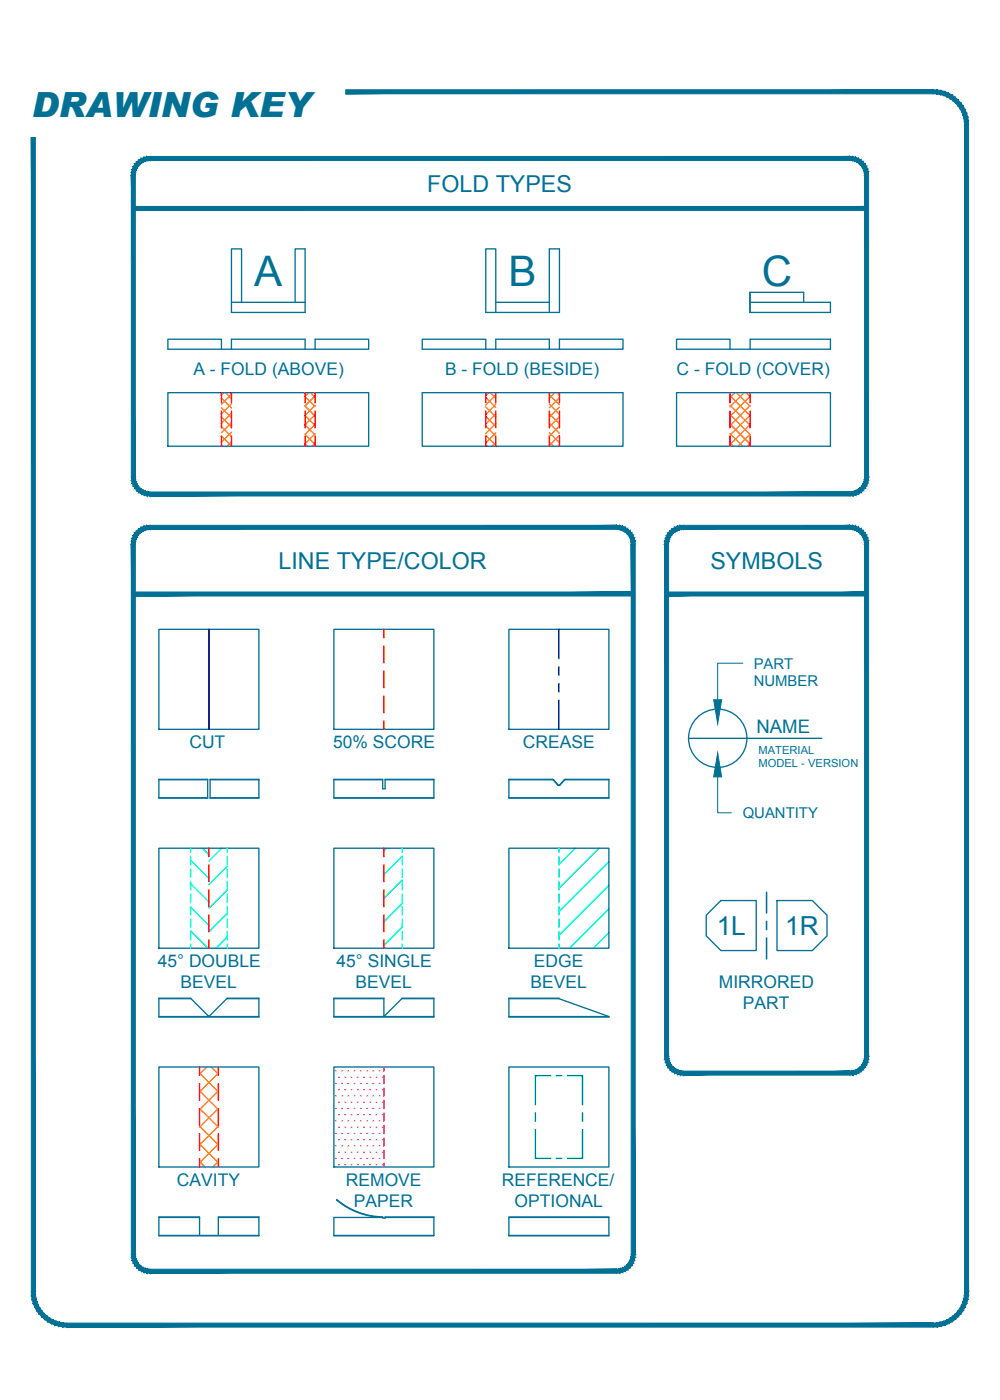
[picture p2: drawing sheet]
<svg xmlns="http://www.w3.org/2000/svg" width="190mm" height="267mm" viewBox="0 0 190 267" stroke-linecap="round" stroke-linejoin="round" font-family="sans-serif">
<!-- layer: 23 NOTES -->
<g fill="#007095" stroke="#007095" stroke-width=".19">
<path d="M6 26.2l.7 219.9v-219.9zM6 26.2l.7 219.9h-.7z"/>
<path d="M6 246.1h.7l-.7 .7zM6.7 246.1l-.7 .7 .8-.1zM6 246.8l.8-.1-.7 .9zM6.8 246.7l-.7 .9 .8-.2zM6.1 247.6l.8-.2-.6 .9zM6.9 247.4l-.6 .9 .7-.2zM6.3 248.3l.7-.2-.4 .9zM7 248.1l-.4 .9 .7-.3zM6.6 249l.7-.3-.3 1zM7.3 248.7l-.3 1 .6-.4zM7 249.7l.6-.4-.2 1zM7.6 249.3l-.2 1 .6-.5zM7.4 250.3l.6-.5-.1 1zM8 249.8l-.1 1 .6-.5zM7.9 250.8l.6-.5v1zM8.5 250.3v1l.5-.6zM9 250.7l.1 1.1-.6-.5zM9 250.7l.1 1.1 .4-.7zM9.5 251.1l.3 1-.7-.3zM9.5 251.1l.3 1 .3-.6zM10.1 251.5l.4 .9-.7-.3zM10.1 251.5l.4 .9 .2-.7zM10.7 251.7l.5 .9-.7-.2zM10.7 251.7l.5 .9 .2-.7zM11.4 251.9l.5 .9-.7-.2zM11.4 251.9l.5 .9 .1-.8zM12 252l.7 .8h-.8zM12 252l.7 .8v-.7z"/>
<path d="M12.7 252.1v.7l165.1-.7zM12.7 252.8l165.1-.7v.7z"/>
<path d="M177.8 252.1l.7 .7h-.7zM177.8 252.1l.7 .7v-.8zM178.5 252l.8 .6-.8 .2zM178.5 252l.8 .6-.2-.7zM179.1 251.9l.9 .5-.7 .2zM179.1 251.9l.9 .5-.2-.7zM179.8 251.7l.9 .4-.7 .3zM179.8 251.7l.9 .4-.3-.6zM180.4 251.5l1 .3-.7 .3zM180.4 251.5l1 .3-.4-.7zM181 251.1l1 .2-.6 .5zM181 251.1l1 .2-.5-.6zM181.5 250.7l1 .1-.5 .5zM181.5 250.7l1 .1-.5-.5zM182 250.3h1l-.5 .5zM182.5 249.8l-.5 .5h1zM182.5 249.8l1-.1-.5 .6zM182.8 249.3l-.3 .5 1-.1zM182.8 249.3l1.1-.3-.4 .7zM183.2 248.7l-.4 .6 1.1-.3zM183.2 248.7l.9-.4-.2 .7zM183.4 248.1l-.2 .6 .9-.4zM183.4 248.1l1-.5-.3 .7zM183.6 247.4l-.2 .7 1-.5zM183.6 247.4l.9-.6-.1 .8zM183.7 246.7l-.1 .7 .9-.6zM183.7 246.7l.8-.6v.7zM183.7 246.1v.6l.8-.6z"/>
<path d="M183.7 23.8v222.3h.8zM183.7 23.8h.8v222.3z"/>
<path d="M184.5 23.1v.7h-.8zM183.7 23.2v.6l.8-.7zM184.4 22.3l.1 .8-.8 .1zM183.6 22.5l.1 .7 .7-.9zM184.1 21.6l.3 .7-.8 .2zM183.4 21.8l.2 .7 .5-.9zM183.9 20.9l.2 .7-.7 .2zM183.2 21.2l.2 .6 .5-.9zM183.5 20.2l.4 .7-.7 .3zM182.8 20.6l.4 .6 .3-1zM183 19.6l.5 .6-.7 .4zM182.5 20.1l.3 .5 .2-1zM182.5 19.1l.5 .5-.5 .5zM182 19.6l.5 .5v-1zM182 18.6l.5 .5-.5 .5zM182 18.6l-.5 .6 .5 .4zM181.4 18.1l.6 .5-.5 .6zM181.4 18.1l-.4 .7 .5 .4zM180.7 17.8l.7 .3-.4 .7zM180.7 17.8l-.3 .6 .6 .4zM180 17.5l.7 .3-.3 .6zM180 17.5l-.2 .7 .6 .2zM179.3 17.3l.7 .2-.2 .7zM179.3 17.3l-.2 .7 .7 .2zM178.5 17.1l.8 .2-.2 .7zM178.5 17.1v.8l.6 .1zM177.8 17.1h.7v.8zM177.8 17.1v.8h.7z"/>
<path d="M65.9 17.9h111.9v-.8zM65.9 17.1h111.9l-111.9 .8z"/>
<path d="M120.2 103.6l.8-.5v.5zM120.2 103.2v.4l.8-.5zM120.8 102.5l.2 .6-.8 .1zM120.1 102.8l.1 .4 .6-.7zM120.6 102l.2 .5-.7 .3zM120 102.4l.1 .4 .5-.8zM120.3 101.5l.3 .5-.6 .4zM119.7 102l.3 .4 .3-.9zM120 101.1l.3 .4-.6 .5zM120 101.1l-.6 .5 .3 .4zM119.5 100.8l.5 .3-.6 .5zM119.5 100.8l-.4 .6 .3 .2zM119.1 100.5l.4 .3-.4 .6zM119.1 100.5l-.4 .6 .4 .3zM118.6 100.2l.5 .3-.4 .6zM118.6 100.2l-.3 .8 .4 .1zM118 100.1l.6 .1-.3 .8zM118 100.1l-.1 .8 .4 .1zM117.5 100.1h.5l-.1 .8zM117.5 100.1v.7l.4 .1z"/>
<path d="M28.6 100.8h88.9v-.7zM28.6 100.1h88.9l-88.9 .7z"/>
<path d="M28 100.1h.6v.7zM28 100.1l.1 .8 .5-.1zM27.5 100.2l.5-.1 .1 .8zM27.5 100.2l.2 .8 .4-.1zM26.9 100.5l.6-.3 .2 .8zM26.9 100.5l.4 .6 .4-.1zM26.5 100.8l.4-.3 .4 .6zM26.5 100.8l.4 .6 .4-.3zM26.1 101.1l.4-.3 .4 .6zM26.1 101.1l.5 .5 .3-.2zM26.1 101.1l.5 .5-.9-.1zM25.7 101.5l.6 .5 .3-.4zM25.7 101.5l.6 .5h-.9zM25.4 102l.7 .4 .2-.4zM25.4 102l.7 .4-.9 .1zM25.2 102.5l.7 .3 .2-.4zM25.2 102.5l.7 .3-.8 .3zM25.1 103.1l.7 .1 .1-.4zM25.1 103.1l.7 .1-.8 .4zM25 103.6h.8v-.4z"/>
<path d="M25 103.6l.8 135.4v-135.4zM25 103.6l.8 135.4h-.8z"/>
<path d="M25 239h.8l-.7 .5zM25.1 239.5l.7-.1v-.4zM25.1 239.5l.7-.1-.6 .7zM25.8 239.4l-.6 .7 .7-.2zM25.2 240.1l.7-.2-.5 .7zM25.9 239.9l-.5 .7 .7-.3zM25.4 240.6l.7-.3-.4 .8zM26.1 240.3l-.4 .8 .6-.5zM25.7 241.1l.6-.5-.2 .9zM26.3 240.6l-.2 .9 .5-.5zM26.6 241l-.1 .9-.4-.4zM26.6 241l-.1 .9 .4-.6zM26.9 241.3v.9l-.4-.3zM26.9 241.3v.9l.4-.7zM27.3 241.5l.2 .9-.6-.2zM27.3 241.5l.2 .9 .2-.8zM27.7 241.6l.3 .9-.5-.1zM27.7 241.6l.3 .9 .1-.8zM28.1 241.7l.5 .8h-.6zM28.1 241.7l.5 .8v-.7z"/>
<path d="M28.6 241.8v.7l88.9-.7zM28.6 242.5l88.9-.7v.7z"/>
<path d="M117.5 241.8l.5 .7h-.5zM117.5 241.8l.5 .7-.1-.8zM117.9 241.7l.7 .7-.6 .1zM117.9 241.7l.7 .7-.3-.8zM118.3 241.6l.8 .6-.5 .2zM118.3 241.6l.8 .6-.4-.7zM118.7 241.5l.8 .4-.4 .3zM118.7 241.5l.8 .4-.4-.6zM119.1 241.3l.9 .2-.5 .4zM119.1 241.3l.9 .2-.6-.5zM119.4 241l.9 .1-.3 .4zM119.7 240.6l-.3 .4 .9 .1zM119.7 240.6h.9l-.3 .5zM120 240.3l-.3 .3h.9zM120 240.3l.8-.2-.2 .5zM120.1 239.9l-.1 .4 .8-.2zM120.1 239.9l.9-.4-.2 .6zM120.2 239.4l-.1 .5 .9-.4zM120.2 239.4l.8-.4v.5zM120.2 239v.4l.8-.4z"/>
<path d="M120.2 103.6v135.4h.8zM120.2 103.6h.8v135.4z"/>
<path d="M25.4 112.8v.7l95.2-.7zM25.4 113.5l95.2-.7v.7z"/>
<path d="M164.7 33.4l.7-.6 .1 .6zM164.7 32.9v.5l.7-.6zM165.3 32.3l.1 .5-.7 .1zM164.6 32.5l.1 .4 .6-.6zM165.1 31.7l.2 .6-.7 .2zM164.4 32.1l.2 .4 .5-.8zM164.8 31.3l.3 .4-.7 .4zM164.2 31.7l.2 .4 .4-.8zM164.4 30.8l.4 .5-.6 .4zM164.4 30.8l-.5 .6 .3 .3zM164 30.5l.4 .3-.5 .6zM164 30.5l-.4 .6 .3 .3zM163.5 30.2l.5 .3-.4 .6zM163.5 30.2l-.3 .7 .4 .2zM163 30l.5 .2-.3 .7zM163 30l-.2 .7 .4 .2zM162.5 29.8l.5 .2-.2 .7zM162.5 29.8l-.2 .8 .5 .1zM161.9 29.8h.6l-.2 .8zM161.9 29.8v.8h.4z"/>
<path d="M28.6 30.6h133.3v-.8zM28.6 29.8h133.3l-133.3 .8z"/>
<path d="M28 29.8h.6v.8zM28 29.8l.1 .8h.5zM27.5 30l.5-.2 .1 .8zM27.5 30l.2 .7 .4-.1zM26.9 30.2l.6-.2 .2 .7zM26.9 30.2l.4 .7 .4-.2zM26.5 30.5l.4-.3 .4 .7zM26.5 30.5l.4 .6 .4-.2zM26.1 30.8l.4-.3 .4 .6zM26.1 30.8l.5 .6 .3-.3zM26.1 30.8l.5 .6-.9-.1zM25.7 31.3l.6 .4 .3-.3zM25.7 31.3l.6 .4h-.9zM25.4 31.7l.7 .4 .2-.4zM25.4 31.7l.7 .4-.9 .2zM25.2 32.3l.7 .2 .2-.4zM25.2 32.3l.7 .2-.8 .3zM25.1 32.8l.7 .1 .1-.4zM25.1 32.8l.7 .1-.8 .5zM25 33.4h.8v-.5z"/>
<path d="M25 33.4l.8 57.5v-57.5zM25 33.4l.8 57.5h-.8z"/>
<path d="M25 90.9h.8l-.7 .6zM25.1 91.5l.7-.1v-.5zM25.1 91.5l.7-.1-.6 .6zM25.8 91.4l-.6 .6 .7-.2zM25.2 92l.7-.2-.5 .7zM25.9 91.8l-.5 .7 .7-.3zM25.4 92.5l.7-.3-.4 .8zM26.1 92.2l-.4 .8 .6-.4zM25.7 93l.6-.4-.2 .9zM26.3 92.6l-.2 .9 .5-.6zM26.6 92.9l-.1 .9-.4-.3zM26.6 92.9l-.1 .9 .4-.6zM26.9 93.2v.9l-.4-.3zM26.9 93.2v.9l.4-.7zM27.3 93.4l.2 .9-.6-.2zM27.3 93.4l.2 .9 .2-.7zM27.7 93.6l.3 .8-.5-.1zM27.7 93.6l.3 .8 .1-.7zM28.1 93.7l.5 .8-.6-.1zM28.1 93.7l.5 .8v-.8z"/>
<path d="M28.6 93.7v.8l133.3-.8zM28.6 94.5l133.3-.8v.8z"/>
<path d="M161.9 93.7l.6 .7-.6 .1zM161.9 93.7l.6 .7-.2-.7zM162.3 93.7l.7 .6-.5 .1zM162.3 93.7l.7 .6-.2-.7zM162.8 93.6l.7 .5-.5 .2zM162.8 93.6l.7 .5-.3-.7zM163.2 93.4l.8 .4-.5 .3zM163.2 93.4l.8 .4-.4-.6zM163.6 93.2l.8 .3-.4 .3zM163.6 93.2l.8 .3-.5-.6zM163.9 92.9l.9 .1-.4 .5zM164.2 92.6l-.3 .3 .9 .1zM164.2 92.6l.9-.1-.3 .5zM164.4 92.2l-.2 .4 .9-.1zM164.4 92.2l.9-.2-.2 .5zM164.6 91.8l-.2 .4 .9-.2zM164.6 91.8l.8-.3-.1 .5zM164.7 91.4l-.1 .4 .8-.3zM164.7 91.4l.8-.5-.1 .6zM164.7 90.9v.5l.8-.5z"/>
<path d="M164.7 33.4v57.5h.8zM164.7 33.4h.8v57.5z"/>
<path d="M25.4 39.3v.8l139.7-.8zM25.4 40.1l139.7-.8v.8z"/>
<path d="M164.7 103.6l.7-.5 .1 .5zM164.7 103.2v.4l.7-.5zM165.3 102.5l.1 .6-.7 .1zM164.6 102.8l.1 .4 .6-.7zM165.1 102l.2 .5-.7 .3zM164.4 102.4l.2 .4 .5-.8zM164.8 101.5l.3 .5-.7 .4zM164.2 102l.2 .4 .4-.9zM164.4 101.1l.4 .4-.6 .5zM164.4 101.1l-.5 .5 .3 .4zM164 100.8l.4 .3-.5 .5zM164 100.8l-.4 .6 .3 .2zM163.5 100.5l.5 .3-.4 .6zM163.5 100.5l-.3 .6 .4 .3zM163 100.2l.5 .3-.3 .6zM163 100.2l-.2 .8 .4 .1zM162.5 100.1l.5 .1-.2 .8zM162.5 100.1l-.2 .8 .5 .1zM161.9 100.1h.6l-.2 .8zM161.9 100.1v.7l.4 .1z"/>
<path d="M130.2 100.8h31.7v-.7zM130.2 100.1h31.7l-31.7 .7z"/>
<path d="M129.6 100.1h.6v.7zM129.6 100.1l.1 .8 .5-.1zM129.1 100.2l.5-.1 .1 .8zM129.1 100.2l.2 .8 .4-.1zM128.5 100.5l.6-.3 .2 .8zM128.5 100.5l.4 .6 .4-.1zM128.1 100.8l.4-.3 .4 .6zM128.1 100.8l.4 .6 .4-.3zM127.7 101.1l.4-.3 .4 .6zM127.7 101.1l.5 .5 .3-.2zM127.7 101.1l.5 .5-.9-.1zM127.3 101.5l.6 .5 .3-.4zM127.3 101.5l.6 .5h-.9zM127 102l.7 .4 .2-.4zM127 102l.7 .4-.9 .1zM126.8 102.5l.7 .3 .2-.4zM126.8 102.5l.7 .3-.8 .3zM126.7 103.1l.7 .1 .1-.4zM126.7 103.1l.7 .1-.8 .4zM126.6 103.6h.8v-.4z"/>
<path d="M126.6 103.6l.8 97.7v-97.7zM126.6 103.6l.8 97.7h-.8z"/>
<path d="M126.6 201.3h.8l-.7 .5zM126.7 201.8l.7-.1v-.4zM126.7 201.8l.7-.1-.6 .7zM127.4 201.7l-.6 .7 .7-.3zM126.8 202.4l.7-.3-.5 .8zM127.5 202.1l-.5 .8 .7-.4zM127 202.9l.7-.4-.4 .8zM127.7 202.5l-.4 .8 .6-.4zM127.3 203.3l.6-.4-.2 .9zM127.9 202.9l-.2 .9 .5-.6zM128.2 203.2l-.1 .9-.4-.3zM128.2 203.2l-.1 .9 .4-.6zM128.5 203.5v.9l-.4-.3zM128.5 203.5v.9l.4-.6zM128.9 203.8l.2 .8-.6-.2zM128.9 203.8l.2 .8 .2-.7zM129.3 203.9l.3 .9-.5-.2zM129.3 203.9l.3 .9 .1-.8zM129.7 204l.5 .8h-.6zM129.7 204l.5 .8v-.8z"/>
<path d="M130.2 204v.8l31.7-.8zM130.2 204.8l31.7-.8v.8z"/>
<path d="M161.9 204l.6 .8h-.6zM161.9 204l.6 .8-.2-.8zM162.3 204l.7 .6-.5 .2zM162.3 204l.7 .6-.2-.7zM162.8 203.9l.7 .5-.5 .2zM162.8 203.9l.7 .5-.3-.6zM163.2 203.8l.8 .3-.5 .3zM163.2 203.8l.8 .3-.4-.6zM163.6 203.5l.8 .3-.4 .3zM163.6 203.5l.8 .3-.5-.6zM163.9 203.2l.9 .1-.4 .5zM164.2 202.9l-.3 .3 .9 .1zM164.2 202.9h.9l-.3 .4zM164.4 202.5l-.2 .4h.9zM164.4 202.5l.9-.1-.2 .5zM164.6 202.1l-.2 .4 .9-.1zM164.6 202.1l.8-.3-.1 .6zM164.7 201.7l-.1 .4 .8-.3zM164.7 201.7l.8-.4-.1 .5zM164.7 201.3v.4l.8-.4z"/>
<path d="M164.7 103.6v97.7h.8zM164.7 103.6h.8v97.7z"/>
<path d="M127 112.8v.7l38.1-.7zM127 113.5l38.1-.7v.7z"/>
</g>
<g fill="none" stroke="#007095" stroke-width=".25">
<path d="M44.1 57.6h14M46 57.6v-10.2h-1.9v12.1h14v-12.1h-1.9v10.2M94.4 59.5v-12.1h-1.9v12.1h14.1v-12.1h-2v12.1M94.4 57.6h10.2M142.9 57.6h15.3v1.9h-15.3v-3.8h10.2v1.9M32 74.8h38.2v10.2h-38.2zM42.2 66.5v-1.9h-10.2v1.9h38.2v-1.9h-10.2v1.9M44.1 66.5v-1.9h14v1.9M80.4 74.8h38.3v10.2h-38.3zM92.5 66.5v-1.9h-12.1v1.9h38.3v-1.9h-12.1v1.9M94.4 66.5v-1.9h10.2v1.9M128.9 74.8h29.3v10.2h-29.3z"/>
<path d="M139.1 66.5v-1.9h-10.2v1.9h29.3v-1.9h-15.3v1.9M30.3 119.9h19v19h-19zM63.6 119.9h19.1v19h-19.1zM96.9 119.9h19.1v19h-19.1zM30.3 148.5h9.3v3.5h-9.3zM30.3 152h9.3M30.3 148.5h9.3M40 148.5h9.3v3.5h-9.3zM40 152h9.3M40 148.5h9.3M63.6 148.5h9.3v1.8h.5v-1.8h9.3v3.5h-19.1zM63.6 152h19.1"/>
<path d="M63.6 148.5h9.3M73.4 148.5h9.3M96.9 148.5l8.5 .1M96.9 152h19.1M105.4 148.6l.9 1h.4M105.5 148.6l.8 .9M106.4 149.5h.2M107.5 148.6l-.9 .9M107.5 148.6l-.9 1M107.7 148.5h8.3v3.5h-19.1v-3.5h8.4l.2 .1M107.7 148.5h8.3M107.7 148.5l-.2 .1"/>
<path d="M131.1 140.7h25.4M30.3 161.6h19v19h-19zM63.6 161.6h19.1v19h-19.1zM96.9 161.6h19.1v19h-19.1zM134.5 174.3l2.8-2.7h6.8v9.5h-6.8l-2.8-2.8zM148 171.6h6.7l2.8 2.7v4l-2.8 2.8h-6.7zM30.3 190.2h6l3.5 3.5 3.5-3.5h6v3.5h-19zM30.3 193.7h19M30.3 190.2h6.1M43.2 190.2h6.1M63.6 190.2h9.5v3.5l3.5-3.5h6.1v3.5h-19.1zM63.6 193.7h19.1"/>
<path d="M63.6 190.2h9.5M76.6 190.2h6.1M96.9 190.2h9.6h-9.6v3.5h19.1M96.9 193.7h19.1M106.5 190.2l9.5 3.5M30.3 203.3h19v19h-19zM63.6 203.3h19.1v19h-19.1zM96.9 203.3h19.1v19h-19.1zM30.3 235.4h19M30.3 231.9h7.7M38 235.4v-3.6h-7.7v3.6h19v-3.6h-7.7v3.6M41.6 231.9h7.7"/>
<path d="M63.6 235.4h19.1M64.2 228.6a13.4 13.4 0 0 0 8.7 3.3M64.2 228.5a13.9 13.9 0 0 0 8.7 3.3v.3h.5v-.3h9.3v3.6h-19.1v-3.5h9.3M73.4 231.9h9.3M96.9 231.8h19.1v3.6h-19.1zM96.9 235.4h19.1M96.9 231.9h19.1"/>
<circle cx="136.7" cy="140.6" r="5.6"/>
</g>
<g fill="none" stroke="#ff7f00" stroke-width=".25">
<path d="M42.2 79.4l1.9 2M42.2 77.6l1.9 2M42.2 75.8l1.9 1.9M42.6 74.8l-.4 .4M43 74.8l1.1 1.1M44.1 75.1l-1.9 1.9M44.1 76.9l-1.9 1.9M44.1 78.7l-1.9 1.9M58.8 74.8l-.7 .7 1.9 2M59.2 74.8l.8 .9M60 75.4l-1.9 1.9 1.9 2M60 77.2l-1.9 1.9 1.9 2"/>
<path d="M60 79l-1.9 1.9 1.9 2M92.5 79.3l1.9 1.9M92.5 77.5l1.9 1.9M92.5 75.7l1.9 1.9M93.1 74.8l-.6 .6M93.4 74.8l1 1M94.4 75.2l-1.9 2M94.4 77l-1.9 2M94.4 78.9l-1.9 1.9M104.6 78.8l2 1.9M104.6 77l2 1.9M104.6 75.2l2 1.9"/>
<path d="M105.7 74.8l-1.1 1.1M106.1 74.8l.5 .5M106.6 75.8l-2 1.9M106.6 77.6l-2 1.9M106.6 79.4l-2 1.9M139.1 79l3.8 3.8M139.1 77.2l3.8 3.8M139.1 75.4l3.8 3.8M140 74.8l-.9 .9M140.3 74.8l2.6 2.6M141.8 74.8l-2.7 2.7M142.1 74.8l.8 .8"/>
<path d="M142.9 75.5l-3.8 3.8M142.9 77.3l-3.8 3.8M142.9 79.1l-3.8 3.8M42.2 84.9l.1 .1M42.2 83.1l1.9 1.9M42.2 81.3l1.9 1.9M44.1 80.5l-1.9 1.9M44.1 82.3l-1.9 1.9M44.1 84.1l-.9 .9M58.1 84.6l.5 .4M58.1 82.8l1.9 1.9M60 80.8l-1.9 1.9"/>
<path d="M60 82.6l-1.9 1.9M60 84.4l-.5 .6M92.5 84.7l.3 .3M92.5 82.9l1.9 1.9M92.5 81.1l1.9 1.9M94.4 80.7l-1.9 1.9M94.4 82.5l-1.9 1.9M94.4 84.3l-.7 .7M104.6 84.2l.8 .8M104.6 82.4l2 1.9M104.6 80.6l2 1.9M106.6 81.2l-2 1.9"/>
<path d="M106.6 83l-2 1.9M106.6 84.8l-.3 .2M139.1 84.4l.6 .6M139.1 82.6l2.4 2.4M139.1 80.8l3.8 3.8M142.9 80.9l-3.8 3.8M142.9 82.7l-2.3 2.3M142.9 84.5l-.5 .5M38 217.9l3.6 3.6M38 214.5l3.6 3.6M38 211.2l3.6 3.5M38 207.8l3.6 3.6"/>
<path d="M38 204.4l3.6 3.6M39.4 203.3l-1.4 1.4M40.2 203.3l1.4 1.3M41.6 204.4l-3.6 3.6M41.6 207.8l-3.6 3.6M41.6 211.2l-3.6 3.6M41.6 214.6l-3.6 3.5M41.6 217.9l-3.6 3.6M38 221.3l1.1 1M41.6 221.3l-1 1"/>
</g>
<g fill="none" stroke="#f00" stroke-width=".3">
<path d="M42.2 74.8v1.9M42.2 78.3v3.2M44.1 74.8v1.9M44.1 78.3v3.2M58.1 74.8v1.9M58.1 78.3v3.2M60 74.8v1.9M60 78.3v3.2M92.5 74.8v1.9M92.5 78.3v3.2M94.4 74.8v1.9M94.4 78.3v3.2"/>
<path d="M104.6 74.8v1.9M104.6 78.3v3.2M106.6 74.8v1.9M106.6 78.3v3.2M139.1 74.8v1.9M139.1 78.3v3.2M142.9 74.8v1.9M142.9 78.3v3.2M42.2 83.1v1.9M44.1 83.1v1.9M58.1 83.1v1.9M60 83.1v1.9"/>
<path d="M92.5 83.1v1.9M94.4 83.1v1.9M104.6 83.1v1.9M106.6 83.1v1.9M139.1 83.1v1.9M142.9 83.1v1.9M73.1 119.9v1.6M73.1 123.1v3.1M73.1 127.8v3.2M73.1 132.6v3.2M73.1 137.4v1.5M39.8 161.6v1.6"/>
<path d="M39.8 164.8v3.1M39.8 169.5v3.2M39.8 174.3v3.2M39.8 179v1.6M73.1 161.6v1.6M73.1 164.8v3.1M73.1 169.5v3.2M73.1 174.3v3.2M73.1 179v1.6M38 203.3v1.6M38 206.4v3.2M38 211.2v3.2"/>
<path d="M38 216v3.1M41.6 203.3v1.6M41.6 206.4v3.2M41.6 211.2v3.2M41.6 216v3.1M38 220.7v1.6M41.6 220.7v1.6"/>
</g>
<path d="M106.5 119.9v5.6M106.5 127v1.6M106.5 130.2v1.6M106.5 133.4v5.5" fill="none" stroke="#00f" stroke-width=".3"/>
<path d="M39.8 119.9v19" fill="none" stroke="#000" stroke-width=".3"/>
<g fill="none" stroke="#0ff" stroke-width=".3">
<path d="M36.3 177.3l3.3 3.3M36.3 172.8l3.5 3.5M36.3 168.3l3.5 3.5M36.3 163.8l3.5 3.5M36.3 161.6v.8M36.3 163.2v1.6M36.3 165.5v1.6M36.3 167.9v1.6M36.3 170.3v1.6M36.3 172.7v1.6M36.3 175.1v1.6M36.3 177.5v1.5"/>
<path d="M36.3 179.8v.8M38.5 161.6l1.3 1.2M42.2 161.6l-2.4 2.4M43.3 165l-3.5 3.5M43.3 167.9v1.6l-3.5 3.5M43.3 174l-3.5 3.5M43.3 178.5l-2.1 2.1M43.3 161.6v.8M43.3 163.2v1.6M43.3 165.5v1.6M43.3 170.3v1.6M43.3 172.7v1.6"/>
<path d="M43.3 175.1v1.6M43.3 177.5v1.5M43.3 179.8v.8M73.7 161.6l-.6 .5M76.6 163.1l-3.5 3.5M76.6 167.6l-3.5 3.5M76.6 172.1l-3.5 3.5M76.6 176.6l-3.5 3.5M76.6 161.6v.8M76.6 163.2v1.6M76.6 165.5v1.6M76.6 167.9v1.6"/>
<path d="M76.6 170.3v1.6M76.6 172.7v1.6M76.6 175.1v1.6M76.6 177.5v1.5M76.6 179.8v.8M106.5 161.6v.8M106.5 163.2v1.6M106.5 165.5v1.6M106.5 167.9v1.6M106.5 170.3v1.6M106.5 172.7v1.6M106.5 175.1v1.6"/>
<path d="M106.5 177.5v1.5M106.5 179.8v.8M109.6 161.6l-3.1 3.1M114.1 161.6l-7.6 7.6M116 164.2l-9.5 9.5M116 168.7l-9.5 9.5M116 173.2l-7.5 7.4M116 177.7l-3 2.9"/>
</g>
<g fill="none" stroke="#f0f" stroke-width=".25">
<path d="M63.9 218.3h.1M63.9 215.9h.1M63.9 213.5h.1M63.9 211.2h.1M63.9 208.8h.1M63.9 206.4h.1M63.9 204h.1M64.5 219.5h.1M64.5 217.1h.1M64.5 214.7h.1M64.5 212.3h.1M64.5 210h.1"/>
<path d="M64.5 207.6h.1M64.5 205.2h.1M65.1 218.3h.1M65.1 215.9h.1M65.1 213.5h.1M65.1 211.2h.1M65.1 208.8h.1M65.1 206.4h.1M65.1 204h.1M65.7 219.5h.1M65.7 217.1h.1M65.7 214.7h.1"/>
<path d="M65.7 212.3h.1M65.7 210h.1M65.7 207.6h.1M65.7 205.2h.1M66.3 218.3h.1M66.3 215.9h.1M66.3 213.5h.1M66.3 211.2h.1M66.3 208.8h.1M66.3 206.4h.1M66.3 204h.1M66.9 219.5h.1"/>
<path d="M66.9 217.1h.1M66.9 214.7h.1M66.9 212.3h.1M66.9 210h.1M66.9 207.6h.1M66.9 205.2h.1M67.5 218.3h.1M67.5 215.9h.1M67.5 213.5h.1M67.5 211.2h.1M67.5 208.8h.1M67.5 206.4h.1"/>
<path d="M67.5 204h.1M68.1 219.5h.1M68.1 217.1h.1M68.1 214.7h.1M68.1 212.3h.1M68.1 210h.1M68.1 207.6h.1M68.1 205.2h.1M68.6 218.3h.1M68.6 215.9h.1M68.6 213.5h.1M68.6 211.2h.1"/>
<path d="M68.6 208.8h.1M68.6 206.4h.1M68.6 204h.1M69.2 219.5h.1M69.2 217.1h.1M69.2 214.7h.1M69.2 212.3h.1M69.2 210h.1M69.2 207.6h.1M69.2 205.2h.1M69.8 218.3h.1M69.8 215.9h.1"/>
<path d="M69.8 213.5h.1M69.8 211.2h.1M69.8 208.8h.1M69.8 206.4h.1M69.8 204h.1M70.4 219.5h.1M70.4 217.1h.1M70.4 214.7h.1M70.4 212.3h.1M70.4 210h.1M70.4 207.6h.1M70.4 205.2h.1"/>
<path d="M71 218.3h.1M71 215.9h.1M71 213.5h.1M71 211.2h.1M71 208.8h.1M71 206.4h.1M71 204h.1M71.6 219.5h.1M71.6 217.1h.1M71.6 214.7h.1M71.6 212.3h.1M71.6 210h.1"/>
<path d="M71.6 207.6h.1M71.6 205.2h.1M72.2 218.3h.1M72.2 215.9h.1M72.2 213.5h.1M72.2 211.2h.1M72.2 208.8h.1M72.2 206.4h.1M72.2 204h.1M72.8 219.5h.1M72.8 217.1h.1M72.8 214.7h.1"/>
<path d="M72.8 212.3h.1M72.8 210h.1M72.8 207.6h.1M72.8 205.2h.1M63.9 220.7h.1M64.5 221.9h.1M65.1 220.7h.1M65.7 221.9h.1M66.3 220.7h.1M66.9 221.9h.1M67.5 220.7h.1M68.1 221.9h.1"/>
<path d="M68.6 220.7h.1M69.2 221.9h.1M69.8 220.7h.1M70.4 221.9h.1M71 220.7h.1M71.6 221.9h.1M72.2 220.7h.1M72.8 221.9h.1"/>
</g>
<path d="M102 215.2v5.5h2.9M102 212v1.6M104.9 204.9h-2.9v5.5M105.9 204.9h1.1M108 204.9h3v5.5M111 212v1.6M111 215.2v5.5h-3M105.9 220.7h1.1" fill="none" stroke="#0f0" stroke-width=".3"/>
<path d="M73.1 203.3v.8M73.1 204.9v1.5M73.1 207.2v1.6M73.1 209.6v1.6M73.1 212v1.6M73.1 214.4v1.6M73.1 216.8v1.6M73.1 219.1v1.6M73.1 221.5v.8" fill="none" stroke="#f0f" stroke-width=".3"/>
<path d="M146 170v3.9M146 175.5v1.6M146 178.7v4" fill="none" stroke="#007095" stroke-width=".3"/>
<!-- layer: 21 FULL-SIZE -->
<g fill="#007095" stroke="#007095" stroke-width=".19">
<path d="M136 133.3h1.5l-.8 4.6z"/>
<path d="M136.7 143.4l.8 4.6h-1.5z"/>
</g>
<path d="M141.5 126.3h-4.8v7M136.7 148v6.8h2.6" fill="none" stroke="#007095" stroke-width=".19"/>
<g font-size="8" fill="#007095">
<text x="48.4" y="54.4">A</text>
<text x="96.9" y="54.4">B</text>
<text x="145.1" y="54.4">C</text>
</g>
<text font-size="6.6" fill="#007095" x="6.1" y="22.3">DRAWING KEY</text>
<g font-size="5" fill="#007095">
<text x="136.5" y="178.1">1L</text>
<text x="149.6" y="178.1">1R</text>
</g>
<g font-size="4.4" fill="#007095">
<text x="81.4" y="36.6">FOLD TYPES</text>
<text x="53" y="108.4">LINE TYPE/COLOR</text>
<text x="135.3" y="108.4">SYMBOLS</text>
</g>
<text font-size="3.5" fill="#007095" x="144.1" y="139.6">NAME</text>
<g font-size="3.3" fill="#007095">
<text x="36.9" y="71.5">A - FOLD (ABOVE)</text>
<text x="84.8" y="71.5">B - FOLD (BESIDE)</text>
<text x="128.9" y="71.5">C - FOLD (COVER)</text>
<text x="36.1" y="142.6">CUT</text>
<text x="63.5" y="142.6">50% SCORE</text>
<text x="99.6" y="142.6">CREASE</text>
<text x="30.1" y="184.3">45° DOUBLE</text>
<text x="64.1" y="184.3">45° SINGLE</text>
<text x="101.7" y="184.3">EDGE</text>
<text x="34.4" y="188.2">BEVEL</text>
<text x="67.7" y="188.2">BEVEL</text>
<text x="101" y="188.2">BEVEL</text>
<text x="136.9" y="188.3">MIRRORED</text>
<text x="141.5" y="192.2">PART</text>
<text x="33.7" y="226">CAVITY</text>
<text x="65.9" y="226">REMOVE</text>
<text x="95.6" y="226">REFERENCE/</text>
<text x="67.4" y="229.9">PAPER</text>
<text x="98" y="230">OPTIONAL</text>
</g>
<g font-size="2.8" fill="#007095">
<text x="143.6" y="127.4">PART</text>
<text x="143.6" y="130.7">NUMBER</text>
<text x="141.5" y="155.8">QUANTITY</text>
</g>
<g font-size="2.1" fill="#007095">
<text x="144.5" y="143.6">MATERIAL</text>
<text x="144.5" y="146.2">MODEL - VERSION</text>
</g>
</svg>
